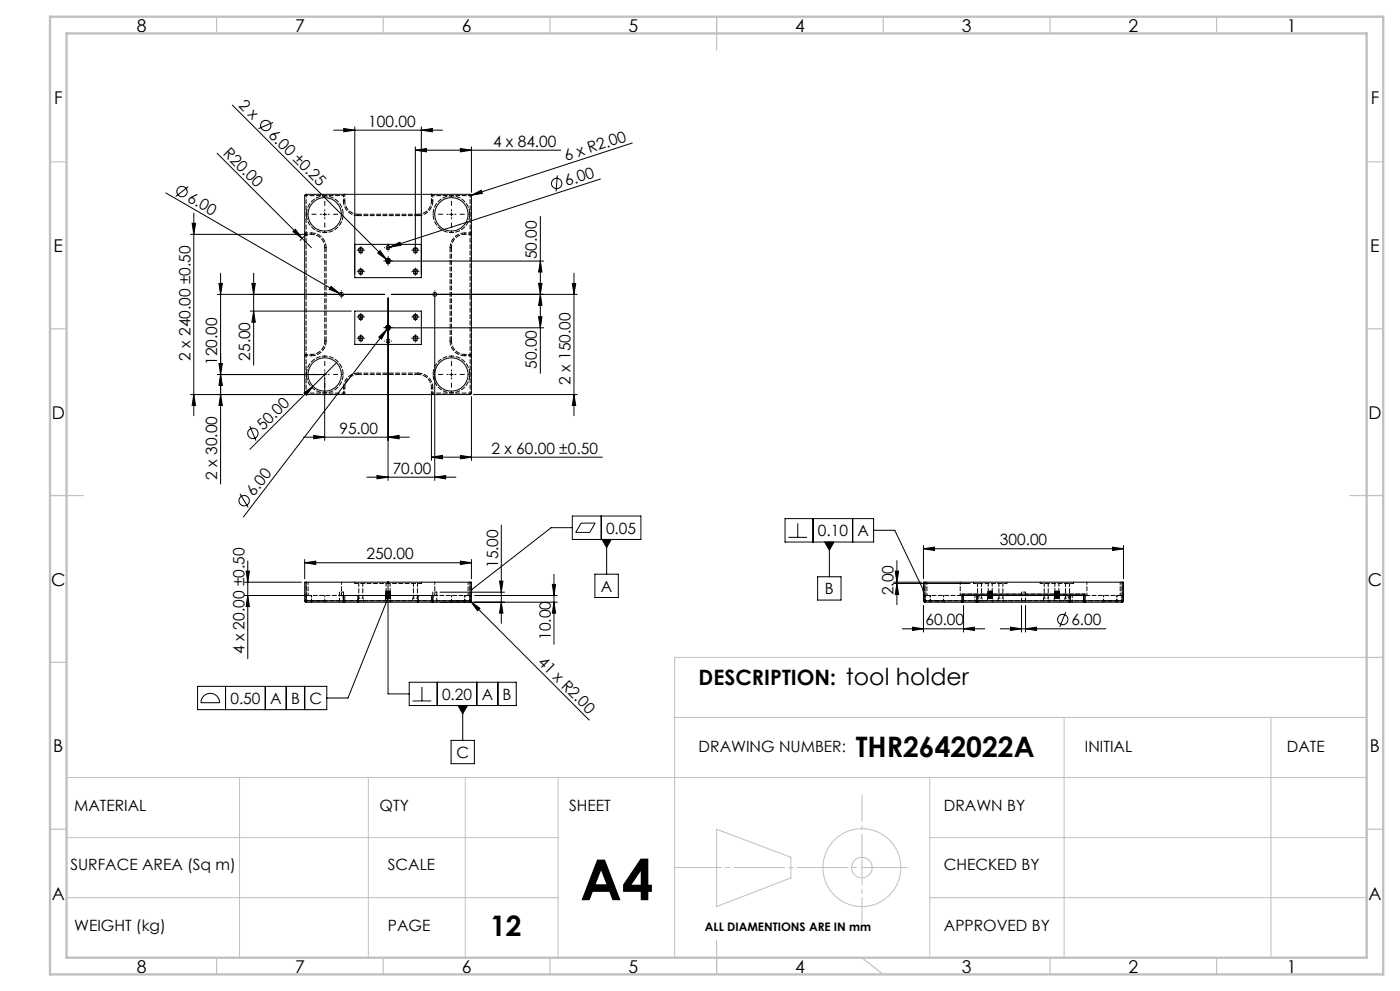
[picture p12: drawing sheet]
<svg xmlns="http://www.w3.org/2000/svg" width="420mm" height="297mm" viewBox="0 0 420 297" stroke-linecap="round" stroke-linejoin="round" font-family="sans-serif">
<g fill="none" stroke="#000" stroke-width=".3">
<path d="M69.7 31.5l46.3 46.3M81.9 36.7l-4.4 1.9M100.1 39h32.7M103.1 38.5l3.3 .5-3.3 .5zM106.4 38v45.2h20v-45.2M126.4 39l3.3-.5v1zM49.7 57.8l52.2 30.1M56.5 55.9l-3.8 3M65.1 45.9l28.3 28.3M91.5 58.3l49.6-.1 .3 .2v59.4l-.1 .4h-49.5l-.3-.1zM124.6 45l3.3-.5v1zM124.6 44v31.5"/>
<path d="M124.6 45h43.6M138.1 44.5l3.3 .5-3.3 .5zM141.4 58.5l3-1.5 .3 1zM141.4 58.5l-.4 .1M141.4 44v13.6M167.2 52.6l-.4 4.8M180.1 53.7l-63.1 20.3M189.7 42.9l-48.3 15.6M57.1 70.2h34.7M57.6 66.9h1.1l-.6 3.3zM58.1 63.9v60.7M87.9 69.4l.7-.7 2 2.7z"/>
<path d="M92.5 70.3l-1.6 .8-.9 1.1M96.9 64.2h1M97.4 63.7v1M106.4 73.2h20M107.7 75h1M108.2 74.5v1M114 75.1l2 2.7-2.7-2zM115.9 78.2h1M115.9 74.2h1M116 77.8l.8 .9M116.4 73.7v1.1M116.4 77.7v1"/>
<path d="M117 74l3-1.4 .3 .9zM117 74l-1.1 .4M117.4 78.2h45.7M124.1 75h1M134.9 64.2h1M135.4 63.7v1M162.1 64.8v47.1M162.1 78.2l.5 3.3h-1zM65.2 88.2h50.2M65.7 84.9h1l-.5 3.3zM66.2 81.9v63.2M75.1 93.2h30.3"/>
<path d="M75.6 84.9h1l-.5 3.3zM76.1 81.9v27.5M76.1 93.2l.5 3.4h-1zM99.3 85.8l2.6 2.1-3.1-1.2zM101.9 87.9l1 .6M102.4 87.7v1M106.4 93.2h20v10h-20zM107.7 95h1M107.7 81.4h1M108.2 80.9v1M108.2 94.5v1M115.9 98.2h1"/>
<path d="M116.1 98.7l-43.1 56.2M116.4 89.2v54.8M116.8 97.8l-.7 .9M117.4 98.2h45.7M117.4 88.2h55.8M124.1 95h1M124.1 81.4h1M124.6 80.9v1M124.6 94.5v1M130.4 89.2v54.8M130.4 87.7v1M161.6 84.9h1l-.5 3.3z"/>
<path d="M161.6 94.9h1l-.5 3.3zM162.1 88.2l.5 3.3h-1zM171.7 84.9h1l-.5 3.3zM172.2 81.9v42.7M57.1 118.2h33.7M58.1 118.2l.6 3.3h-1.1zM65.7 108.9h1l-.5 3.4zM66.2 112.3l.5 3.2h-1zM66.2 118.2l.5 3.3h-1zM91.2 117.8l2.7-2-2 2.7zM93.9 115.8l-18.9 18.9M97.4 113.2v18.8"/>
<path d="M97.4 111.7v1M97.9 112.3h-32.7M101 108.7l-7.1 7.1M107.7 101.4h1M108.2 100.9v1M113.6 101l2.5-2.3-1.7 2.9zM115.9 102.2h1M124.1 101.4h1M124.6 100.9v1M129.4 117.8v20.2M134.9 112.3h1M135.4 111.7v1"/>
<path d="M141.4 118.8v19.2M142 118.2h31.2M172.2 118.2l.5 3.3h-1zM74.9 127.7l1.9 4.4M91.1 131h31.7M94.1 130.5l3.3 .5-3.3 .5zM116.4 131l3.3-.5v1zM129.4 137l3.3-.5v1zM129.4 137h51.3M138.1 136.5l3.3 .5-3.3 .5zM72 148l2.5 4.1M110.1 143h26.7"/>
<path d="M113.1 142.5l3.3 .5-3.3 .5zM130.4 143l3.3-.5v1zM150.4 157.4v29.4M171.7 154.7h20.6v7h-20.6zM171.7 158.1h-6.4l-23.9 18.7M174.3 156.8h4.2l-1.6 2.8h-4.2zM180.4 154.7v7M235.5 155.4h26.6v7.1h-26.6zM239.3 156.8v4.2M243.9 155.4v7.1M255.8 155.4v7.1M262.1 158.9h6.3l8.6 18"/>
<path d="M73.3 178.5h18.5M73.3 174.5h17.1M73.8 171.2h1l-.5 3.3zM74.3 178.5l.5 3.3h-1zM74.3 168.1v29.3M91.4 168.7l3.3-.5v1zM91.4 167.7v5.8M91.4 168.7h50M91.8 174.5h-.4v5.6M91.8 174.5h49.2M91.8 174.5v5.6M103.4 178.5v1.6"/>
<path d="M107.4 178.5v1.6M116.4 174.5v33.5h6.4M116.4 179.2l-12 30h-6.4M125.4 178.5v1.6M129.4 178.5v1.6M132 177.5h19.4M138.1 168.2l3.3 .5-3.3 .5zM141 174.5h.4v5.6M141 174.5v5.6M141.4 167.7v5.8M142.4 178.5h24.8M149.9 174.2h1l-.5 3.3z"/>
<path d="M165.7 175.2h1l-.5 3.3zM166.2 172.1v21M178.5 172.1h7v7h-7zM180.6 161.7h2.8l-1.4 2.4zM182 161.7v10.4M236.5 161h5.6M245.3 172.9h7v6.9h-7zM247.4 162.5h2.8l-1.4 2.4zM248.8 162.5v10.4M268.1 174.9h22.9M268.1 174.5h8.3M268.6 171.2h1l-.5 3.3z"/>
<path d="M269.1 168v13.2M269.1 174.9l.5 3.3h-1zM277 164.5l3.4-.5v1zM277 163.5v10M277 164.5h60M277.5 174.5h-.5v5.6M277.5 174.5h59.2M277.5 174.5v5.6M288.6 178.1l.5 .4M288.6 178.1h36.8M288.6 178.1v2M289.1 178.5v1.6"/>
<path d="M289.1 178.5h35.9M293.1 178.5v1.6M321.1 178.5v1.6M325 178.5v1.6M325.4 178.1l-.4 .4M325.4 178.1v2M333.8 164l3.2 .5-3.2 .5zM336.7 174.5h.3v5.6M336.7 174.5v5.6M337 163.5v10M91.4 180.1h.4M91.4 180.1l.4 .4"/>
<path d="M91.8 180.1v.4M91.8 180.5h11.2M91.8 180.1h11.2M103 180.1v.4M103 180.1h.4M103 180.5h4.4M103 180.1v-1.6h26.8v1.6M103.4 180.1l-.4 .4M103.4 180.1h4M107.4 180.1v.4M107.4 180.5h18M107.4 180.1h18"/>
<path d="M125.4 180.1h4M125.4 180.1v.4M125.4 180.5h4.4M129.4 180.1h.4M129.4 180.1l.4 .4M129.8 180.1v.4M129.8 180.5h37.4M129.8 180.1h11.2M141 180.1l.3 .2M141 180.1v.4l.4-.4M141 180.1h.4M141.3 180.3l2.7 2-.7 .8z"/>
<path d="M141.3 180.3l35.5 35.5M150.4 180.5l.5 3.3h-1zM166.2 180.5l.5 3.3h-1zM270.7 188.5h24.7M273.8 188l3.2 .5-3.2 .4zM277 181.5v7.9M277 180.1h.5M277 180.1l.5 .4M277.5 180.1v.4M277.5 180.5h11.1M277.5 180.1h11.1M288.6 180.1v.4"/>
<path d="M288.6 180.1h.5M288.6 180.5h4.5M289.1 188.5l3.2-.5v.9zM289.1 181.5v7.9M289.1 180.1l-.5 .4M289.1 180.1h4M293.1 180.1v.4M293.1 180.5h28M293.1 180.1h28M300.1 188.5h31.7M303.1 188l3.4 .5-3.4 .4zM306.5 181.5v7.9"/>
<path d="M307.7 188.5l3.2-.5v.9zM307.7 181.5v7.9M319.7 183.4l-1.8 4.5M321.1 180.1v.4M321.1 180.1h3.9M321.1 180.5h4.3M325 180.1h.4M325 180.1l.4 .4M325.4 180.1v.4M325.4 180.5h11.3M325.4 180.1h11.3M336.7 180.1h.3"/>
<path d="M336.7 180.1v.4M337 180.1l-.3 .4M59.3 205.7h38.7v7h-38.7zM60.9 208.8a2.82 2.82 0 0 1 3.1-.8 2.82 2.82 0 0 1 1.9 2.6h-5.6l.1-.9zM67.7 205.7v7M79.6 205.7v7M85.9 205.7v7M91.4 205.7v7M122.8 204.5h32.1v7h-32.1zM123.8 210.1h5.6M126.6 205.9v4.2M131.2 204.5v7"/>
<path d="M137.4 211.5h2.8l-1.4 2.4zM138.8 211.5v10.4M143.1 204.5v7M149.4 204.5v7M135.3 221.9h7v7h-7z"/>
<circle cx="79.7" cy="37.6" r="1.55"/>
<circle cx="54.6" cy="57.4" r="1.55"/>
<circle cx="167" cy="55" r="1.56"/>
<circle cx="97.4" cy="64.2" r="5"/>
<circle cx="108.2" cy="75" r=".6"/>
<circle cx="116.4" cy="78.2" r=".6"/>
<circle cx="116.4" cy="78.2" r=".57"/>
<circle cx="124.6" cy="75" r=".6"/>
<circle cx="135.4" cy="64.2" r="5"/>
<circle cx="108.2" cy="81.4" r=".6"/>
<circle cx="108.2" cy="95" r=".6"/>
<circle cx="116.4" cy="98.2" r=".6"/>
<circle cx="116.4" cy="98.2" r=".57"/>
<circle cx="124.6" cy="81.4" r=".6"/>
<circle cx="124.6" cy="95" r=".6"/>
<circle cx="97.4" cy="112.2" r="5"/>
<circle cx="108.2" cy="101.4" r=".6"/>
<circle cx="124.6" cy="101.4" r=".6"/>
<circle cx="135.4" cy="112.2" r="5"/>
<circle cx="75.9" cy="129.9" r="1.56"/>
<circle cx="73.2" cy="150.1" r="1.56"/>
<circle cx="318.8" cy="185.7" r="1.56"/>
</g>
<g fill="none" stroke="#c0c0c0" stroke-width=".3">
<path d="M410 197h-207.6v90M202.4 215h207.6M319.2 215v72M381.3 215v72M20 233h390v54h-390zM71.9 233v54M110.5 233v54M139.6 233v54M167.4 233v54M278.9 233v54M20 251h147.4M215 248.5l22.3 8.4v6.2l-22.3 8.6z"/>
<path d="M278.9 251h131.1M20 269h147.4M278.9 269h131.1"/>
<circle cx="258.6" cy="260" r="11.7"/>
<circle cx="258.6" cy="260" r="3.1"/>
</g>
<g fill="none" stroke="#000" stroke-width=".3" stroke-dasharray="15.2 1.3 1.3 1.3">
<path d="M107.2 75h-.1M108.2 74v-.1M108.2 76v.1M109.2 75h.1M115.4 78.2h-.3M115.4 74.2h-.1M116.4 77.2v-.3M116.4 79.2v.3M116.4 73.2v-.1M116.4 75.2v.1M117.4 78.2h.3M117.4 74.2h.1"/>
<path d="M123.6 75h-.1M124.6 74v-.1M124.6 76v.1M125.6 75h.1M101.4 88.2h-.1M102.4 87.2v-.1M102.4 89.2v.1M103.4 88.2h.1M107.2 81.4h-.1M107.2 95h-.1M108.2 80.4v-.1M108.2 82.4v.1"/>
<path d="M108.2 94v-.1M108.2 96v.1M109.2 81.4h.1M109.2 95h.1M115.4 98.2h-.3M116.4 97.2v-.3M116.4 99.2v.3M117.4 98.2h.3M123.6 95h-.1M123.6 81.4h-.1M124.6 94v-.1M124.6 96v.1"/>
<path d="M124.6 80.4v-.1M124.6 82.4v.1M125.6 95h.1M125.6 81.4h.1M129.4 88.2h-.1M130.4 87.2v-.1M130.4 89.2v.1M131.4 88.2h.1M107.2 101.4h-.1M108.2 100.4v-.1M108.2 102.4v.1M109.2 101.4h.1"/>
<path d="M115.4 102.2h-.1M116.4 101.2v-.1M116.4 103.2v.1M117.4 102.2h.1M123.6 101.4h-.1M124.6 100.4v-.1M124.6 102.4v.1M125.6 101.4h.1"/>
</g>
<g fill="none" stroke="#000" stroke-width=".3" stroke-dasharray="15.2 1.3 1.3 1.3" stroke-dashoffset="14.9">
<path d="M96.4 64.2h-4.5M97.4 63.2v-4.5M97.4 65.2v4.5M98.4 64.2h4.5M134.4 64.2h-4.5M135.4 63.2v-4.5M135.4 65.2v4.5M136.4 64.2h4.5M96.4 112.2h-4.5M97.4 111.2v-4.5M97.4 113.2v4.5M98.4 112.2h4.5"/>
<path d="M134.4 112.2h-4.5M135.4 111.2v-4.5M135.4 113.2v4.5M136.4 112.2h4.5"/>
</g>
<path d="M272.2 260h-69.8" fill="none" stroke="#c0c0c0" stroke-width=".3" stroke-dasharray="15.2 1.3 1.3 1.3" stroke-dashoffset="1.3"/>
<path d="M258.6 238.3v38.6" fill="none" stroke="#c0c0c0" stroke-width=".3" stroke-dasharray="15.2 1.3 1.3 1.3" stroke-dashoffset="7.4"/>
<g fill="none" stroke="#c0c0c0" stroke-width=".35">
<path d="M65 5v5M115 5v5M165 5v5M215 5v10M265 5v5M315 5v5M365 5v5M15 48.5h5M410 48.5h5M15 98.5h5M410 98.5h5M15 148.5h10"/>
<path d="M405 148.5h10M15 198.5h5M410 197h5M15 248.5h5M410 248.5h5M65 287v5M115 287v5M165 287v5M215 282v10M258.6 287l6.4 5M315 287v5M365 287v5"/>
</g>
<path d="M15 5h400v287h-400zM20 10h390v277h-390z" fill="none" stroke="#c0c0c0" stroke-width=".7"/>
<g fill="#000">
<path d="M141.4 58.5l3-1.5 .3 1zM87.9 69.4l.7-.7 2 2.7zM114 75.1l2 2.7-2.7-2zM117 74l3-1.4 .3 .9zM99.3 85.8l2.6 2.1-3.1-1.2zM113.6 101l2.5-2.3-1.7 2.9zM91.2 117.8l2.7-2-2 2.7zM141.3 180.3l2.7 2-.7 .8z"/>
<path d="M138.1 44.5l3.3 .5-3.3 .5zM124.6 45l3.3-.5v1zM138.1 136.5l3.3 .5-3.3 .5zM129.4 137l3.3-.5v1zM289.1 188.5l3.2-.5v.9zM273.8 188l3.2 .5-3.2 .4z"/>
<path d="M161.6 84.9h1l-.5 3.3zM162.1 78.2l.5 3.3h-1z"/>
<path d="M161.6 94.9h1l-.5 3.3zM162.1 88.2l.5 3.3h-1z"/>
<path d="M91.4 168.7l3.3-.5v1zM138.1 168.2l3.3 .5-3.3 .5zM103.1 38.5l3.3 .5-3.3 .5zM126.4 39l3.3-.5v1zM94.1 130.5l3.3 .5-3.3 .5zM116.4 131l3.3-.5v1zM113.1 142.5l3.3 .5-3.3 .5zM130.4 143l3.3-.5v1zM303.1 188l3.4 .5-3.4 .4zM307.7 188.5l3.2-.5v.9zM277 164.5l3.4-.5v1zM333.8 164l3.2 .5-3.2 .5z"/>
<path d="M141.2 176.5l-.1 .4 .3-.1-.3 .1a.34 .34 0 0 0 .5 .1 .34 .34 0 0 0 .1-.5 .34 .34 0 0 0-.5 0zM116.2 174.2a.35 .35 0 0 0 0 .6 .35 .35 0 0 0 .6-.2 .35 .35 0 0 0-.4-.5v.4v-.4zM116.2 178.9a.33 .33 0 0 0 0 .5 .33 .33 0 0 0 .5-.1 .33 .33 0 0 0-.1-.4l-.2 .3 .2-.3zM180.6 161.7l1.4 2.4 1.4-2.4zM137.4 211.5l1.4 2.4 1.4-2.4zM276.8 176.7v.4l.4 .1-.2-.3 .3 .3v-.5zM247.4 162.5l1.4 2.4 1.4-2.4z"/>
<path d="M420 171.2v3.3zM420 174.9v3.3zM73.8 171.2h1l-.5 3.3zM74.3 178.5l.5 3.3h-1z"/>
<path d="M420 180.5v3.3zM420 171.2v3.3zM166.2 180.5l.5 3.3h-1zM165.7 175.2h1l-.5 3.3zM420 177.2v3.3zM420 146.9v3.3zM150.4 180.5l.5 3.3h-1zM149.9 174.2h1l-.5 3.3zM420 180.5v3.3zM420 175.2v3.3zM76.1 93.2l.5 3.4h-1zM75.6 84.9h1l-.5 3.3zM66.2 112.3l.5 3.2h-1zM65.7 84.9h1l-.5 3.3zM58.1 118.2l.6 3.3h-1.1zM57.6 66.9h1.1l-.6 3.3zM66.2 118.2l.5 3.3h-1zM65.7 108.9h1l-.5 3.4zM172.2 118.2l.5 3.3h-1zM171.7 84.9h1l-.5 3.3zM269.1 174.9l.5 3.3h-1zM268.6 171.2h1l-.5 3.3z"/>
</g>
<path d="M102.9 178.5h-11M140.9 178.5h-11M288.6 178.5h-11M336.6 178.5h-11" fill="none" stroke="#000" stroke-width=".3" stroke-dasharray="1.3 .6" stroke-dashoffset="-.1"/>
<g fill="none" stroke="#000" stroke-width=".3" stroke-dasharray="1.3 .6">
<path d="M91.4 58.6h.4M91.8 58.6v-.4M103 58.6l.4-.4M129.8 58.6l-.4-.4M141 58.2v.4M141 58.6h.4M91.8 70.2l-.4-.4M91.8 69.8h-.4M91.8 69.8v.4M93.4 69.8v.4M97.4 74.2v28M97.8 74.2a4.4 4.4 0 0 0-4.4-4.4"/>
<path d="M97.8 74.2h-.4M103 60.2h.4M103 60.2a4.4 4.4 0 0 0 4.4 4.4M107.4 64.6v-.4M108.2 74.2a.8 .8 0 0 1 .8 1.2 .8 .8 0 0 1-1.4 .1 .8 .8 0 0 1 .4-1.3h.2M115.8 78.2h.1M115.9 78.1l-.1 .1M115.9 78.2h.1M116.4 78.8h.1M116.4 77.4a.8 .8 0 0 1 .8 1.2 .8 .8 0 0 1-1.4 .1 .8 .8 0 0 1 .4-1.3h.2M117 78.2h.1M124.6 74.2a.8 .8 0 0 1 .8 1.2 .8 .8 0 0 1-1.4 .1 .8 .8 0 0 1 .4-1.3h.2"/>
<path d="M125.4 64.6a4.4 4.4 0 0 0 4.4-4.4M125.4 64.6v-.4M129.8 60.2h-.4M135 74.2h.4M135 74.2v28M139.4 69.8v.4M139.4 69.8a4.4 4.4 0 0 0-4.4 4.4M141 70.2l.4-.4M141 69.8h.4M141 70.2v-.4M108.2 80.6a.8 .8 0 0 1 .8 1.2 .8 .8 0 0 1-1.4 .1 .8 .8 0 0 1 .4-1.3h.2M108.2 94.2a.8 .8 0 0 1 .8 1.2 .8 .8 0 0 1-1.4 .1 .8 .8 0 0 1 .4-1.3h.2"/>
<path d="M115.8 98.2h.1M115.9 98.1l-.1 .1M115.9 98.2h.1M116.4 98.8h.1M116.4 97.4a.8 .8 0 0 1 .8 1.2 .8 .8 0 0 1-1.4 .1 .8 .8 0 0 1 .4-1.3h.2M117 98.2h.1M124.6 80.6a.8 .8 0 0 1 .8 1.2 .8 .8 0 0 1-1.4 .1 .8 .8 0 0 1 .4-1.3h.2M124.6 94.2a.8 .8 0 0 1 .8 1.2 .8 .8 0 0 1-1.4 .1 .8 .8 0 0 1 .4-1.3h.2M91.8 106.2l-.4 .4M91.8 106.6h-.4M91.8 106.2v.4M91.8 117.8h-.4"/>
<path d="M91.8 118.2v-.4M93.4 106.6a4.4 4.4 0 0 0 4.4-4.4M93.4 106.6v-.4M97.8 102.2v-28M97.8 102.2h-.4M103 118.2l.4-.4M103 116.2h.4M103 118.2v-.4M103.4 117.8h-.4M107.4 111.8a4.4 4.4 0 0 0-4.4 4.4M107.4 111.8v.4M108.2 100.6a.8 .8 0 0 1 .8 1.2 .8 .8 0 0 1-1.4 .1 .8 .8 0 0 1 .4-1.3h.2"/>
<path d="M124.6 100.6a.8 .8 0 0 1 .8 1.2 .8 .8 0 0 1-1.4 .1 .8 .8 0 0 1 .4-1.3h.2M125.4 111.8v.4M129.4 117.8l.4 .4M129.8 116.2a4.4 4.4 0 0 0-4.4-4.4M129.8 116.2h-.4M129.8 117.8h-.4M129.8 117.8v.4M135 102.2h.4M135 102.2a4.4 4.4 0 0 0 4.4 4.4M135.4 102.2v-28M139.4 106.6v-.4M141 106.2l.4 .4"/>
<path d="M141 106.6h.4M141 106.6v-.4M141 117.8v.4M141.4 117.8h-.4M91.8 178.5l-.4-.4M91.9 178.5h-.1M106.4 174.9v-.4M115.8 178.4h.1M115.8 178.3h.1M115.8 178.2h.1M115.8 178.1h.1M115.8 178h.1"/>
<path d="M115.8 177.9h.1M115.8 177.8h.1M115.8 177.7h.1M115.8 177.6h.1M115.8 177.5h.1M115.8 177.4v.1M115.8 177.4h.1M115.8 177.3h.1M115.8 177.2v.1M115.8 177.3l.1-.1M115.8 179.1h.1M115.8 179l.1 .1"/>
<path d="M115.8 179h.1M115.8 178.9h.1M115.8 178.8l.1 .1M115.8 178.8h.1M115.8 178.7h.1M115.8 178.6h.1M115.8 178.5l.1 .1M115.8 178.5h.1M115.8 178.3l.1 .1M115.8 178.1l.1 .1M115.8 177.8l.1 .1M115.8 177.6l.1 .1"/>
<path d="M115.8 179.2h.1M115.9 177.2h-.1M115.9 177.2h.1M115.9 179.1l-.1 .1M115.9 179.1h-.1M115.9 179h-.1M115.9 178.9l-.1 .1M115.9 178.9h-.1M115.9 178.8h-.1M115.9 178.7h-.1M115.9 178.6h-.1M115.9 178.5h-.1"/>
<path d="M115.9 178.4l-.1 .1M115.9 178.4h-.1M115.9 178.3h-.1M115.9 178.2l-.1 .1M115.9 178.2h-.1M115.9 178.1h-.1M115.9 178h-.1M115.9 177.9l-.1 .1M115.9 177.9h-.1M115.9 177.8h-.1M115.9 177.7l-.1 .1M115.9 177.7h-.1"/>
<path d="M115.9 177.6h-.1M115.9 177.5l-.1 .1M115.9 177.5h-.1M115.9 177.4h-.1M115.9 177.3h-.1M115.9 179.2h-.1M116.2 178.8h-.3M116.2 178.7h-.3M116.2 178.6h-.3M116.2 178.4h-.3M116.2 177.7h-.3M116.2 177.6h-.3"/>
<path d="M116.2 177.5h-.3M116.2 177.4h-.3M116.2 177.2h-.3M116.9 178.8h-.2M116.9 178.7h-.2M117 177.5h.1M117 177.4h.1M117 177.3h.1M117 177.3v-.1M117 177.9h.1M117 177.8h.1M117 177.7h.1"/>
<path d="M117 178.2h.1M117 178.1h.1M117 178h.1M117 178v-.1M117 178.5h.1M117 178.4h.1M117 178.3h.1M117 178.7h.1M117 179.1h.1M117 179h.1M117 179v-.1M117 178.9h.1"/>
<path d="M117 178.8h.1M117 178.6h.1M117 178.5v-.1M117 178.3v-.1M117 177.8v-.1M117 177.6h.1M117 177.6v-.1M117 179.2v-.1M117 177.2h.1M117 179.2h.1M117 179.2v.1M117 179.3v-.1"/>
<path d="M117 177.4v-.1M117 178.1v-.1M126.4 174.9v-.4M141 178.5l.4-.4M141 178.5h-.1M277.5 178.5h-.4M277.6 178.5h-.1M292.1 174.9v-.4M296.5 179.2v.1M296.5 179.1h.1M296.5 179h.1M296.5 178.9h.1"/>
<path d="M296.5 178.8h.1M296.5 178.7h.1M296.5 178.6h.1M296.5 178.5h.1M296.5 178.4v.1M296.5 178.4h.1M296.5 178.3h.1M296.5 178.2h.1M296.5 178.1h.1M296.5 178h.1M296.5 177.9h.1M296.5 177.8h.1"/>
<path d="M296.5 177.7v.1M296.5 177.7h.1M296.5 177.6h.1M296.5 177.5h.1M296.5 177.4h.1M296.5 177.3h.1M296.5 178.8v.1M296.5 178.6v.1M296.5 178.1v.1M296.5 177.9v.1M296.5 177.4v.1M296.5 177.2v.1"/>
<path d="M296.5 179.1v.1M296.5 178.9v.1M296.5 178.7v.1M296.5 178.5v.1M296.5 178.2v.1M296.5 178v.1M296.5 177.5v.1M296.5 177.3v.1M296.5 179.2h.1M296.5 177.8h.6M296.5 177.7h.6M296.5 177.6h.6"/>
<path d="M296.5 177.5h.6M296.5 177.5l.6-.1M296.5 177.4h.6M296.5 177.3h.6M296.5 177.3l.6-.1M296.5 178.3h.6M296.5 178.2h.6M296.5 178.2l.6-.1M296.5 178.1h.6M296.5 178h.6M296.5 178l.6-.1M296.5 177.9h.6"/>
<path d="M296.5 178.9h.6M296.5 178.9l.6-.1M296.5 178.8h.6M296.5 178.7h.6M296.5 178.7l.6-.1M296.5 178.6h.6M296.5 178.5h.6M296.5 178.4h.6M296.5 179.2h.6M296.5 179.1h.6M296.5 179h.6M297.1 179.2h.6"/>
<path d="M297.1 179.3v-.1M297.1 179.2h.5M297.1 177.2h.1M297.1 177.2v.1M297.3 179.2h.3M297.3 179.1h.3M297.3 179h.3M297.3 179l.3-.1M297.3 178.9h.3M297.3 178.8h.3M297.3 178.7h.3M297.3 178.6h.3"/>
<path d="M297.3 178.5h.3M297.3 178.4h.3M297.3 178.3h.3M297.3 178.3l.3-.1M297.3 178.2h.3M297.3 178.1h.3M297.3 178h.3M297.3 177.9h.3M297.3 177.8h.3M297.3 177.8l.3-.1M297.3 177.7h.3M297.3 177.6h.3"/>
<path d="M297.3 177.5h.3M297.3 177.4h.3M297.3 177.3h.3M297.3 177.2h.3M297.6 177.2h-.5M297.6 177.3h-.5M297.6 179.1h.1M297.6 179h.1M297.6 178.9h.1M297.6 178.8h.1M297.6 178.8l.1-.1M297.6 178.7h.1"/>
<path d="M297.6 178.6h.1M297.6 178.6l.1-.1M297.6 178.5h.1M297.6 178.4h.1M297.6 178.3h.1M297.6 178.2h.1M297.6 178.1h.1M297.6 178.1l.1-.1M297.6 178h.1M297.6 177.9h.1M297.6 177.9l.1-.1M297.6 177.8h.1"/>
<path d="M297.6 177.7h.1M297.6 177.6h.1M297.6 177.6l.1-.1M297.6 177.5h.1M297.6 177.4h.1M297.6 177.4l.1-.1M297.6 177.3h.1M297.6 177.2h.1M297.6 179.2h.1M297.7 179.2h-.1M297.7 179.1h-.1M297.7 179h-.1"/>
<path d="M297.7 178.9h-.1M297.7 178.9l-.1-.1M297.7 178.8h-.1M297.7 178.7h-.1M297.7 178.7l-.1-.1M297.7 178.6h-.1M297.7 178.5h-.1M297.7 178.4h-.1M297.7 178.3h-.1M297.7 178.2h-.1M297.7 178.2l-.1-.1M297.7 178.1h-.1"/>
<path d="M297.7 178h-.1M297.7 178l-.1-.1M297.7 177.9h-.1M297.7 177.8h-.1M297.7 177.7h-.1M297.7 177.6h-.1M297.7 177.5h-.1M297.7 177.5l-.1-.1M297.7 177.4h-.1M297.7 177.3h-.1M297.7 177.3l-.1-.1M297.7 177.3h.1"/>
<path d="M297.7 177.4h.1M297.7 177.5h.1M297.7 177.6h.1M297.7 177.7v-.1M297.7 177.7h.1M297.7 177.8h.1M297.7 177.9h.1M297.7 178h.1M297.7 178.1h.1M297.7 178.2h.1M297.7 178.3h.1M297.7 178.4v-.1"/>
<path d="M297.7 178.4h.1M297.7 178.5h.1M297.7 178.6h.1M297.7 178.7h.1M297.7 178.8h.1M297.7 178.9h.1M297.7 179h.1M297.7 179.1v-.1M297.7 179.1h.1M297.7 179.2h.1M302.1 174.9v-.4M312.1 174.9v-.4"/>
<path d="M316.5 179.2v.1M316.5 179.1h.1M316.5 179h.1M316.5 178.9h.1M316.5 178.8h.1M316.5 178.7h.1M316.5 178.6h.1M316.5 178.5h.1M316.5 178.4v.1M316.5 178.4h.1M316.5 178.3h.1M316.5 178.2h.1"/>
<path d="M316.5 178.1h.1M316.5 178h.1M316.5 177.9h.1M316.5 177.8h.1M316.5 177.7v.1M316.5 177.7h.1M316.5 177.6h.1M316.5 177.5h.1M316.5 177.4h.1M316.5 177.3h.1M316.5 178.8v.1M316.5 178.6v.1"/>
<path d="M316.5 178.1v.1M316.5 177.9v.1M316.5 177.4v.1M316.5 177.2v.1M316.5 179.1v.1M316.5 178.9v.1M316.5 178.7v.1M316.5 178.5v.1M316.5 178.2v.1M316.5 178v.1M316.5 177.5v.1M316.5 177.3v.1"/>
<path d="M316.5 179.2h.1M316.5 177.5l.6-.1M316.5 177.4h.6M316.5 177.3h.6M316.5 177.3l.6-.1M316.5 178h.6M316.5 178l.6-.1M316.5 177.9h.6M316.5 177.8h.6M316.5 177.7h.6M316.5 177.6h.6M316.5 177.5h.6"/>
<path d="M316.5 179.1h.6M316.5 179h.6M316.5 178.9h.6M316.5 178.9l.6-.1M316.5 178.8h.6M316.5 178.7h.6M316.5 178.7l.6-.1M316.5 178.6h.6M316.5 178.5h.6M316.5 178.4h.6M316.5 178.3h.6M316.5 178.2h.6"/>
<path d="M316.5 178.2l.6-.1M316.5 178.1h.6M316.5 179.2h.6M317.1 179.2h.6M317.1 179.3v-.1M317.1 179.2h.5M317.1 177.2h.1M317.1 177.2v.1M317.3 179.2h.3M317.3 179.1h.3M317.3 179h.3M317.3 179l.3-.1"/>
<path d="M317.3 178.9h.3M317.3 178.8h.3M317.3 178.7h.3M317.3 178.6h.3M317.3 178.5h.3M317.3 178.4h.3M317.3 178.3h.3M317.3 178.3l.3-.1M317.3 178.2h.3M317.3 178.1h.3M317.3 178h.3M317.3 177.9h.3"/>
<path d="M317.3 177.8h.3M317.3 177.8l.3-.1M317.3 177.7h.3M317.3 177.6h.3M317.3 177.5h.3M317.3 177.4h.3M317.3 177.3h.3M317.3 177.2h.3M317.6 177.2h-.5M317.6 177.3h-.5M317.6 179.1h.1M317.6 179h.1"/>
<path d="M317.6 178.9h.1M317.6 178.8h.1M317.6 178.8l.1-.1M317.6 178.7h.1M317.6 178.6h.1M317.6 178.6l.1-.1M317.6 178.5h.1M317.6 178.4h.1M317.6 178.3h.1M317.6 178.2h.1M317.6 178.1h.1M317.6 178.1l.1-.1"/>
<path d="M317.6 178h.1M317.6 177.9h.1M317.6 177.9l.1-.1M317.6 177.8h.1M317.6 177.7h.1M317.6 177.6h.1M317.6 177.6l.1-.1M317.6 177.5h.1M317.6 177.4h.1M317.6 177.4l.1-.1M317.6 177.3h.1M317.6 177.2h.1"/>
<path d="M317.6 179.2h.1M317.7 179.2h-.1M317.7 179.1h-.1M317.7 179h-.1M317.7 178.9h-.1M317.7 178.9l-.1-.1M317.7 178.8h-.1M317.7 178.7h-.1M317.7 178.7l-.1-.1M317.7 178.6h-.1M317.7 178.5h-.1M317.7 178.4h-.1"/>
<path d="M317.7 178.3h-.1M317.7 178.2h-.1M317.7 178.2l-.1-.1M317.7 178.1h-.1M317.7 178h-.1M317.7 178l-.1-.1M317.7 177.9h-.1M317.7 177.8h-.1M317.7 177.7h-.1M317.7 177.6h-.1M317.7 177.5h-.1M317.7 177.5l-.1-.1"/>
<path d="M317.7 177.4h-.1M317.7 177.3h-.1M317.7 177.3l-.1-.1M317.7 177.3h.1M317.7 177.4h.1M317.7 177.5h.1M317.7 177.6h.1M317.7 177.7v-.1M317.7 177.7h.1M317.7 177.8h.1M317.7 177.9h.1M317.7 178h.1"/>
<path d="M317.7 178.1h.1M317.7 178.2h.1M317.7 178.3h.1M317.7 178.4v-.1M317.7 178.4h.1M317.7 178.5h.1M317.7 178.6h.1M317.7 178.7h.1M317.7 178.8h.1M317.7 178.9h.1M317.7 179h.1M317.7 179.1v-.1"/>
<path d="M317.7 179.1h.1M317.7 179.2h.1M322.1 174.9v-.4M337.1 178.5h-.5M91.4 180.1h.4M91.8 180.1v.4M91.8 180.1h-.4M91.8 180.5v-.4M93.4 180.5v-.4M97.8 180.5l-.4-.4M135 180.5l.4-.4M139.4 180.5v-.4"/>
<path d="M141 180.5v-.4M141 180.1h.4M141 180.1v.4M277.1 180.1h.4M277.5 180.5v-.4M277.5 180.1h-.4M277.5 180.1v.4M279.1 180.5v-.4M283.5 180.5l-.4-.4M288.7 180.5v-.4M289.1 180.1h-.4M321.1 180.1h-28"/>
<path d="M325.1 180.1h.4M325.5 180.5v-.4M330.7 180.5l.4-.4M335.1 180.5v-.4M336.7 180.1h.4M336.7 180.1v.4"/>
</g>
<g fill="none" stroke="#000" stroke-width=".3" stroke-dasharray="1.3 .6" stroke-dashoffset=".5">
<path d="M97.4 58.7a5.5 5.5 0 0 1 4.9 8.1 5.5 5.5 0 0 1-9.4 .5 5.5 5.5 0 0 1 4-8.6h.5M135.4 58.7a5.5 5.5 0 0 1 4.9 8.1 5.5 5.5 0 0 1-9.4 .5 5.5 5.5 0 0 1 4-8.6h.5M97.4 106.7a5.5 5.5 0 0 1 4.9 8.1 5.5 5.5 0 0 1-9.4 .5 5.5 5.5 0 0 1 4-8.6h.5M135.4 106.7a5.5 5.5 0 0 1 4.9 8.1 5.5 5.5 0 0 1-9.4 .5 5.5 5.5 0 0 1 4-8.6h.5M92.4 174.5v4M102.4 178.5v-4M116.9 178.7l-1-.1M116.9 178.6h-1M116.9 178.5h-1M116.9 178.4h-1M116.9 178.3l-1-.1M116.9 178.1h-1"/>
<path d="M116.9 178h-1M116.9 177.9h-1M116.9 177.8l-1-.1M116.9 177.3h-1M116.9 177.3l-1-.1M130.4 174.5v4M140.4 178.5v-4M278.1 174.5v4M288.1 178.5v-4M326.1 174.5v4M336.1 178.5v-4M93.4 180.1h4"/>
<path d="M97.4 180.1h-4M103.4 180.1h-11.6M107.4 180.1h-4M129.4 180.1h-4M135.4 180.1h4M139.4 180.1h-4M141 180.1h-11.6M279.1 180.1h4M283.1 180.1h-4M293.1 180.1h-4M325.1 180.1h-4M331.1 180.1h4"/>
<path d="M335.1 180.1h-4"/>
</g>
<g fill="none" stroke="#000" stroke-width=".3" stroke-dasharray="1.3 .6" stroke-dashoffset=".8">
<path d="M91.8 58.6h11.2M103 58.6v1.6M129.8 58.6h11.2M141 58.6v11.2M91.8 70.2h1.6M91.8 69.8v-11.2M93.4 69.8h-1.6M129.8 60.2v-1.6M139.4 70.2h1.6M141 69.8h-1.6M91.8 106.6h1.6M91.8 117.8v-11.2"/>
<path d="M93.4 106.2h-1.6M103 116.2v1.6M103 117.8h-11.2M103.4 117.8v-1.6M129.4 116.2v1.6M129.8 117.8v-1.6M139.4 106.6h1.6M141 106.2h-1.6M141 106.6v11.2M141 117.8h-11.2M91.8 178.5v1.6M93.4 178.5v1.6"/>
<path d="M97.4 178.5v1.6M107.4 178.5v1.6M109 179.3h-1.6M117.2 179.3h-1.6M125.4 179.3h-1.6M125.4 178.5v1.6M135.4 178.5v1.6M139.4 178.5v1.6M141 178.5v1.6M277.5 178.5v1.6M279.1 178.5v1.6M283.1 178.5v1.6"/>
<path d="M293.1 178.5v1.6M294.7 179.3h-1.6M297.9 179.3h-1.6M301.1 179.3h-1.6M314.7 179.3h-1.6M317.9 179.3h-1.6M321.1 179.3h-1.6M321.1 178.5v1.6M331.1 178.5v1.6M335.1 178.5v1.6M91.8 180.1v-1.6M91.8 180.1h1.6"/>
<path d="M93.4 180.1h-1.6M139.4 180.1h1.6M141 180.1h-1.6M141 180.1v-1.6M277.5 180.1v-1.6M277.5 180.1h1.6M279.1 180.1h-1.6M288.7 180.1h-11.2M336.7 180.1h-11.2"/>
</g>
<path d="M107.4 64.6h18M125.4 64.2h-18M107.4 112.2h18M125.4 111.8h-18M106.4 174.9h20M115.8 178.6l1.2-.2h-1.2h1.2l-1.2-.1h1.2h-1.2l1.2-.1h-1.2h1.2l-1.2-.1h1.2h-1.2l1.2-.1h-1.2h1.2h-1.2l1.2-.1h-1.2h1.2l-1.2-.1h1.2h-1.2l1.2-.1h-1.2h1.2l-1.2-.1h1.2h-1.2l1.2-.1h-1.2h1.2l-1.2-.1h1.2h-1.2l1.2-.1h-1.2h1.2h-1.2M125.4 180.1h-18" fill="none" stroke="#000" stroke-width=".3" stroke-dasharray="1.3 .6" stroke-dashoffset=".2"/>
<path d="M101.8 177.5v3M117 179.2h-1.2h1.2h-1.2l1.2-.1h-1.2h1.2l-1.2-.1h1.2h-1.2l1.2-.1h-1.2h1.2l-1.2-.1h1.2h-1.2l1.2-.2M129.8 177.5v3M306.5 177.5v3M103 180.5v-3M131 180.5v-3M307.7 180.5v-3" fill="none" stroke="#000" stroke-width=".3" stroke-dasharray="1.3 .6" stroke-dashoffset=".1"/>
<g fill="none" stroke="#000" stroke-width=".3" stroke-dasharray="1.3 .6" stroke-dashoffset=".6">
<path d="M129.4 58.2v2M103.4 60.2v-2M91.9 178.5v2M103 177.5h-1.2M107.4 179.3v1.2M115.6 179.3v1.2M115.8 178.5v2M115.9 177.3h1.1M115.9 178l1.1-.1M115.9 177.9h1.1M115.9 177.9l1.1-.1M115.9 177.7h1.1"/>
<path d="M115.9 177.5h1.1M115.9 177.4h1.1M115.9 178.6l1.1-.1M115.9 178.4h1.1M115.9 178.4l1.1-.1M115.9 178.3h1.1M115.9 178.2h1.1M115.9 178.2l1.1-.1M115.9 178.1h1.1M115.9 178h1.1M115.9 179.2h1.1M115.9 179.1h1.1"/>
<path d="M115.9 179.1l1.1-.1M115.9 179h1.1M115.9 178.9h1.1M115.9 178.9l1.1-.1M115.9 178.8h1.1M115.9 178.7h1.1M115.9 177.6h1.1M115.9 177.4l1.1-.1M115.9 178.1l1.1-.1M115.9 177.8h1.1M115.9 177.7l1.1-.1M115.9 178.8l1.1-.1"/>
<path d="M115.9 178.6h1.1M115.9 178.5h1.1M117 178.4h-1.1M117 179.2h-1.1M123.8 179.3v1.2M129.9 178.5v2M131 177.5h-1.2M277.6 178.5v2M288.7 178.1v2M292.5 178.5v2M293.1 179.3v1.2M296.3 179.3v1.2"/>
<path d="M296.5 178.4h1.2M296.5 177.7l1.1-.1M296.5 177.6h1.1M296.5 177.5h1.1M296.5 177.5l1.1-.1M296.5 177.4h1.1M296.5 177.3h1.1M296.5 177.3l1.1-.1M296.5 178.2l1.1-.1M296.5 178.1h1.1M296.5 178h1.1M296.5 178l1.1-.1"/>
<path d="M296.5 177.9h1.1M296.5 177.9l1.1-.1M296.5 177.8h1.1M296.5 177.7h1.1M296.5 178.7h1.1M296.5 178.7l1.1-.1M296.5 178.6h1.1M296.5 178.5h1.1M296.5 178.4h1.1M296.5 178.4l1.1-.1M296.5 178.3h1.1M296.5 178.2h1.1"/>
<path d="M296.5 179.2h1.1M296.5 179.1h1.1M296.5 179.1l1.1-.1M296.5 179h1.1M296.5 178.9h1.1M296.5 178.9l1.1-.1M296.5 178.8h1.1M299.5 179.3v1.2M307.7 177.5h-1.2M313.1 179.3v1.2M316.3 179.3v1.2M316.5 179h1.2"/>
<path d="M316.5 178.4h1.2M316.5 177.3h1.1M316.5 177.3l1.1-.1M316.5 178.4l1.1-.1M316.5 178.3h1.1M316.5 178.2h1.1M316.5 178.2l1.1-.1M316.5 178.1h1.1M316.5 178h1.1M316.5 178l1.1-.1M316.5 177.9h1.1M316.5 177.9l1.1-.1"/>
<path d="M316.5 177.8h1.1M316.5 177.7h1.1M316.5 177.7l1.1-.1M316.5 177.6h1.1M316.5 177.5h1.1M316.5 177.5l1.1-.1M316.5 177.4h1.1M316.5 178.9h1.1M316.5 178.9l1.1-.1M316.5 178.8h1.1M316.5 178.7h1.1M316.5 178.7l1.1-.1"/>
<path d="M316.5 178.6h1.1M316.5 178.5h1.1M316.5 178.4h1.1M316.5 179.2h1.1M316.5 179.1h1.1M316.5 179.1l1.1-.1M316.5 179h1.1M319.5 179.3v1.2M320.5 178.5v2M325.6 178.5v2M102.9 180.5v-2M109 180.5v-1.2"/>
<path d="M117 180.5v-2M117.2 180.5v-1.2M125.4 180.5v-1.2M140.9 180.5v-2M288.6 180.5v-2M293.7 180.5v-2M294.7 180.5v-1.2M297.9 180.5v-1.2M301.1 180.5v-1.2M314.7 180.5v-1.2M317.9 180.5v-1.2M321.1 180.5v-1.2"/>
<path d="M321.7 180.5v-2M325.5 180.1v-2M335.1 180.1h2M336.6 180.5v-2M337.1 180.1h-2"/>
</g>
<g fill="none" stroke="#000" stroke-width=".3" stroke-dasharray="1.3 .6" stroke-dashoffset=".7">
<path d="M116.4 73.6a.6 .6 0 0 1 .6 .9 .6 .6 0 0 1-1 .1 .6 .6 0 0 1 .2-1h.2M141 70.2v36M102.4 87.6a.6 .6 0 0 1 .6 .9 .6 .6 0 0 1-1 .1 .6 .6 0 0 1 .2-1h.2M130.4 87.6a.6 .6 0 0 1 .6 .9 .6 .6 0 0 1-1 .1 .6 .6 0 0 1 .2-1h.2M91.8 106.2v-36M116.4 101.6a.6 .6 0 0 1 .6 .9 .6 .6 0 0 1-1 .1 .6 .6 0 0 1 .2-1h.2M115.9 177.3l1.1-.1h-.3M115.9 177.8h1.1l-.3-.1M115.9 177.7l1.1-.1h-.3M115.9 177.6h1.1h-.3M115.9 177.5l1.1-.1h-.3M115.9 178.7l1.1-.1h-.3"/>
<path d="M115.9 178.6h1.1h-.3M115.9 178.5h1.1l-.3-.1M141 174.5v5.6M336.7 174.5v5.6M91.8 180.1v-5.6M277.5 180.1v-5.6"/>
</g>
<g fill="none" stroke="#000" stroke-width=".3" stroke-dasharray="1.3 .6" stroke-dashoffset=".4">
<path d="M93.4 70.2a4 4 0 0 1 4 4M107.4 64.2a4 4 0 0 1-4-4M129.4 60.2a4 4 0 0 1-4 4M135.4 74.2a4 4 0 0 1 4-4M97.4 102.2a4 4 0 0 1-4 4M103.4 116.2a4 4 0 0 1 4-4M125.4 112.2a4 4 0 0 1 4 4M139.4 106.2a4 4 0 0 1-4-4M115.8 174.9v2.3M115.8 179.2l1.2-.1h-1.1M115.8 179.1h1.2l-1.1-.1M115.8 179h1.2h-1.1"/>
<path d="M115.8 179l1.2-.1h-1.1M115.8 178.9h1.2h-1.1M115.8 178.8h1.2h-1.1M115.8 178.8h1.2l-1.1-.1M115.8 178.7h1.2h-1.1M115.8 178.7l1.2-.1h-1.1M115.8 178.6h1.2l-1.1-.1M115.8 178.5h1.2h-1.1M115.8 178.4h1.2l-1.1-.1M115.8 178.3h1.2h-1.1M115.8 178.3l1.2-.1h-1.1M115.8 178.2h1.2h-1.1"/>
<path d="M115.8 178.1h1.2h-1.1M115.8 178.1h1.2l-1.1-.1M115.8 178h1.2h-1.1M115.8 178l1.2-.1h-1.1M115.8 177.9h1.2l-1.1-.1M115.8 177.8h1.2h-1.1M115.8 177.8l1.2-.1h-1.1M115.8 177.7h1.2l-1.1-.1M115.8 177.6h1.2h-1.1M115.8 177.6l1.2-.1h-1.1M115.8 177.5h1.2h-1.1M115.8 177.5l1.2-.1h-1.1"/>
<path d="M115.8 177.4h1.2l-1.1-.1M115.8 177.3h1.2h-1.1M117 177.2v-2.3M292.1 174.9h10M296.5 174.9v2.3M297.6 179.2l-1.1-.1h1.2M297.6 177.8h-1.1l1.2-.1M297.6 177.3h-1.1h1.2M297.6 177.3l-1.1-.1h1.2M297.6 179.1h-1.1h1.2M297.6 179h-1.1h1.2M297.6 179h-1.1l1.2-.1"/>
<path d="M297.6 178.9h-1.1h1.2M297.6 178.9l-1.1-.1h1.2M297.6 178.8h-1.1l1.2-.1M297.6 178.7h-1.1h1.2M297.6 178.7l-1.1-.1h1.2M297.6 178.6h-1.1l1.2-.1M297.6 178.5h-1.1h1.2M297.6 178.5h-1.1l1.2-.1M297.6 178.4h-1.1h1.2M297.6 178.4l-1.1-.1h1.2M297.6 178.3h-1.1l1.2-.1M297.6 178.2h-1.1h1.2"/>
<path d="M297.6 178.2l-1.1-.1h1.2M297.6 178.1h-1.1l1.2-.1M297.6 178h-1.1h1.2M297.6 178l-1.1-.1h1.2M297.6 177.9h-1.1l1.2-.1M297.6 177.8h-1.1h1.2M297.6 177.7h-1.1h1.2M297.6 177.7l-1.1-.1h1.2M297.6 177.6h-1.1l1.2-.1M297.6 177.5h-1.1h1.2M297.6 177.5l-1.1-.1h1.2M297.6 177.4h-1.1l1.2-.1"/>
<path d="M297.6 179.2h-1.1h1.2M297.6 179.1h-1.1l1.2-.1M297.6 178.4h-1.1l1.2-.1M297.6 178.3h-1.1h1.2M297.6 177.8l-1.1-.1h1.2M297.6 177.7h-1.1l1.2-.1M297.6 177.6h-1.1h1.2M297.7 177.2v-2.3M312.1 174.9h10M316.5 174.9v2.3M317.6 179.2l-1.1-.1h1.2M317.6 178.9l-1.1-.1h1.2"/>
<path d="M317.6 178.6h-1.1l1.2-.1M317.6 178.5h-1.1h1.2M317.6 178l-1.1-.1h1.2M317.6 177.3l-1.1-.1h1.2M317.6 179.1h-1.1h1.2M317.6 179h-1.1l1.2-.1M317.6 178.9h-1.1h1.2M317.6 178.8h-1.1l1.2-.1M317.6 178.7h-1.1h1.2M317.6 178.7l-1.1-.1h1.2M317.6 178.5h-1.1l1.2-.1M317.6 178.4h-1.1h1.2"/>
<path d="M317.6 178.4l-1.1-.1h1.2M317.6 178.3h-1.1l1.2-.1M317.6 178.2h-1.1h1.2M317.6 178.2l-1.1-.1h1.2M317.6 178.1h-1.1l1.2-.1M317.6 178h-1.1h1.2M317.6 177.9h-1.1l1.2-.1M317.6 177.8h-1.1h1.2M317.6 177.8h-1.1l1.2-.1M317.6 177.7h-1.1h1.2M317.6 177.7l-1.1-.1h1.2M317.6 177.6h-1.1l1.2-.1"/>
<path d="M317.6 177.5h-1.1h1.2M317.6 177.5l-1.1-.1h1.2M317.6 177.4h-1.1l1.2-.1M317.6 177.3h-1.1h1.2M317.6 179.2h-1.1h1.2M317.6 179.1h-1.1l1.2-.1M317.6 179h-1.1h1.2M317.6 178.4h-1.1l1.2-.1M317.6 178.3h-1.1h1.2M317.6 177.8l-1.1-.1h1.2M317.6 177.7h-1.1l1.2-.1M317.6 177.6h-1.1h1.2"/>
<path d="M317.7 177.2v-2.3"/>
</g>
<g fill="none" stroke="#000" stroke-width=".3" stroke-dasharray="1.3 .6" stroke-dashoffset=".3">
<path d="M107.6 174.9v4.4M108.8 179.3v-4.4M115.8 177.3l1.2-.1h-1.2M124 174.9v4.4M125.2 179.3v-4.4M293.3 174.9v4.4M294.5 179.3v-4.4M299.7 174.9v4.4M300.9 179.3v-4.4M313.3 174.9v4.4M314.5 179.3v-4.4M319.7 174.9v4.4"/>
<path d="M320.9 179.3v-4.4M325.5 178.1h-36.8"/>
</g>
<text font-size="16.9" x="174" y="269.8">A4</text>
<g font-size="8.5">
<text x="256.7" y="226.8">THR2642022A</text>
<text x="147.1" y="280.4">12</text>
</g>
<text font-size="6.3" x="209.6" y="205.3">DESCRIPTION: tool holder</text>
<g font-size="5.3">
<text x="41" y="9.5">8</text>
<text x="88.5" y="9.5">7</text>
<text x="138.5" y="9.5">6</text>
<text x="188.5" y="9.5">5</text>
<text x="238.5" y="9.5">4</text>
<text x="288.5" y="9.5">3</text>
<text x="338.5" y="9.5">2</text>
<text x="386" y="9.5">1</text>
<text x="16.2" y="31.3">F</text>
<text x="411.2" y="31.3">F</text>
<text x="16.1" y="75.5">E</text>
<text x="411.1" y="75.5">E</text>
<text x="15.5" y="125.5">D</text>
<text x="410.5" y="125.5">D</text>
<text x="15.4" y="175.5">C</text>
<text x="410.4" y="175.5">C</text>
<text x="16" y="225.5">B</text>
<text x="411" y="225.5">B</text>
<text x="15.5" y="269.8">A</text>
<text x="410.5" y="269.8">A</text>
<text x="41" y="291.5">8</text>
<text x="88.5" y="291.5">7</text>
<text x="138.5" y="291.5">6</text>
<text x="188.5" y="291.5">5</text>
<text x="238.5" y="291.5">4</text>
<text x="288.5" y="291.5">3</text>
<text x="338.5" y="291.5">2</text>
<text x="386" y="291.5">1</text>
</g>
<g font-size="4.7">
<text x="71.4" y="31.7" transform="rotate(45 71.4 31.7)">2 x</text>
<text x="80.4" y="40.6" transform="rotate(45 80.4 40.6)">6.00 ±0.25</text>
<text x="110.5" y="38">100.00</text>
<text x="66.8" y="46.1" transform="rotate(45 66.8 46.1)">R20.00</text>
<text x="147.9" y="44">4 x 84.00</text>
<text x="169.8" y="48.2" transform="rotate(-18 169.8 48.2)">6 x R2.00</text>
<text x="170" y="55.8" transform="rotate(-18 170 55.8)">6.00</text>
<text x="56" y="60.2" transform="rotate(30 56 60.2)">6.00</text>
<text x="161.1" y="77.7" transform="rotate(-90 161.1 77.7)">50.00</text>
<text x="57.2" y="108.1" transform="rotate(-90 57.2 108.1)">2 x 240.00 ±0.50</text>
<text x="65.2" y="109.4" transform="rotate(-90 65.2 109.4)">120.00</text>
<text x="75.1" y="108.1" transform="rotate(-90 75.1 108.1)">25.00</text>
<text x="161.1" y="110.6" transform="rotate(-90 161.1 110.6)">50.00</text>
<text x="171.2" y="115.2" transform="rotate(-90 171.2 115.2)">2 x 150.00</text>
<text x="78.9" y="129.3" transform="rotate(-45 78.9 129.3)">50.00</text>
<text x="101.8" y="130">95.00</text>
<text x="147.5" y="136">2 x 60.00 ±0.50</text>
<text x="65.2" y="143.7" transform="rotate(-90 65.2 143.7)">2 x 30.00</text>
<text x="117.8" y="142">70.00</text>
<text x="76.2" y="149" transform="rotate(-53 76.2 149)">6.00</text>
<text x="181.8" y="159.9">0.05</text>
<text x="245.3" y="160.7">0.10</text>
<text x="257.2" y="160.7">A</text>
<text x="109.9" y="167.6">250.00</text>
<text x="300" y="163.4">300.00</text>
<text x="149.4" y="170.3" transform="rotate(-90 149.4 170.3)">15.00</text>
<text x="180.3" y="177.3">A</text>
<text x="247.5" y="178.1">B</text>
<text x="268.1" y="178.4" transform="rotate(-90 268.1 178.4)">2.00</text>
<text x="165.2" y="191.8" transform="rotate(-90 165.2 191.8)">10.00</text>
<text x="277.6" y="187.4">60.00</text>
<text x="321.4" y="187.4">6.00</text>
<text x="73.4" y="196.1" transform="rotate(-90 73.4 196.1)">4 x 20.00 ±0.50</text>
<text x="161.1" y="198.7" transform="rotate(45 161.1 198.7)">41 x R2.00</text>
<text x="132.6" y="209.7">0.20</text>
<text x="144.5" y="209.7">A</text>
<text x="150.8" y="209.7">B</text>
<text x="69.1" y="210.9">0.50</text>
<text x="81" y="210.9">A</text>
<text x="87.3" y="210.9">B</text>
<text x="92.8" y="210.9">C</text>
<text x="136.9" y="227.1">C</text>
<text x="209.6" y="225.5">DRAWING NUMBER:</text>
<text x="325.5" y="225.5">INITIAL</text>
<text x="386" y="225.5">DATE</text>
<text x="22.2" y="243.1">MATERIAL</text>
<text x="113.9" y="243.1">QTY</text>
<text x="170.7" y="243.1">SHEET</text>
<text x="283.2" y="243.1">DRAWN BY</text>
<text x="21.1" y="260.7">SURFACE AREA (Sq m)</text>
<text x="116.4" y="260.7">SCALE</text>
<text x="283.2" y="260.7">CHECKED BY</text>
<text x="22.2" y="279.1">WEIGHT (kg)</text>
<text x="116.4" y="279.1">PAGE</text>
<text x="283.2" y="279.1">APPROVED BY</text>
</g>
<text font-size="3.5" x="211.5" y="279.1">ALL DIAMENTIONS ARE IN mm</text>
</svg>
